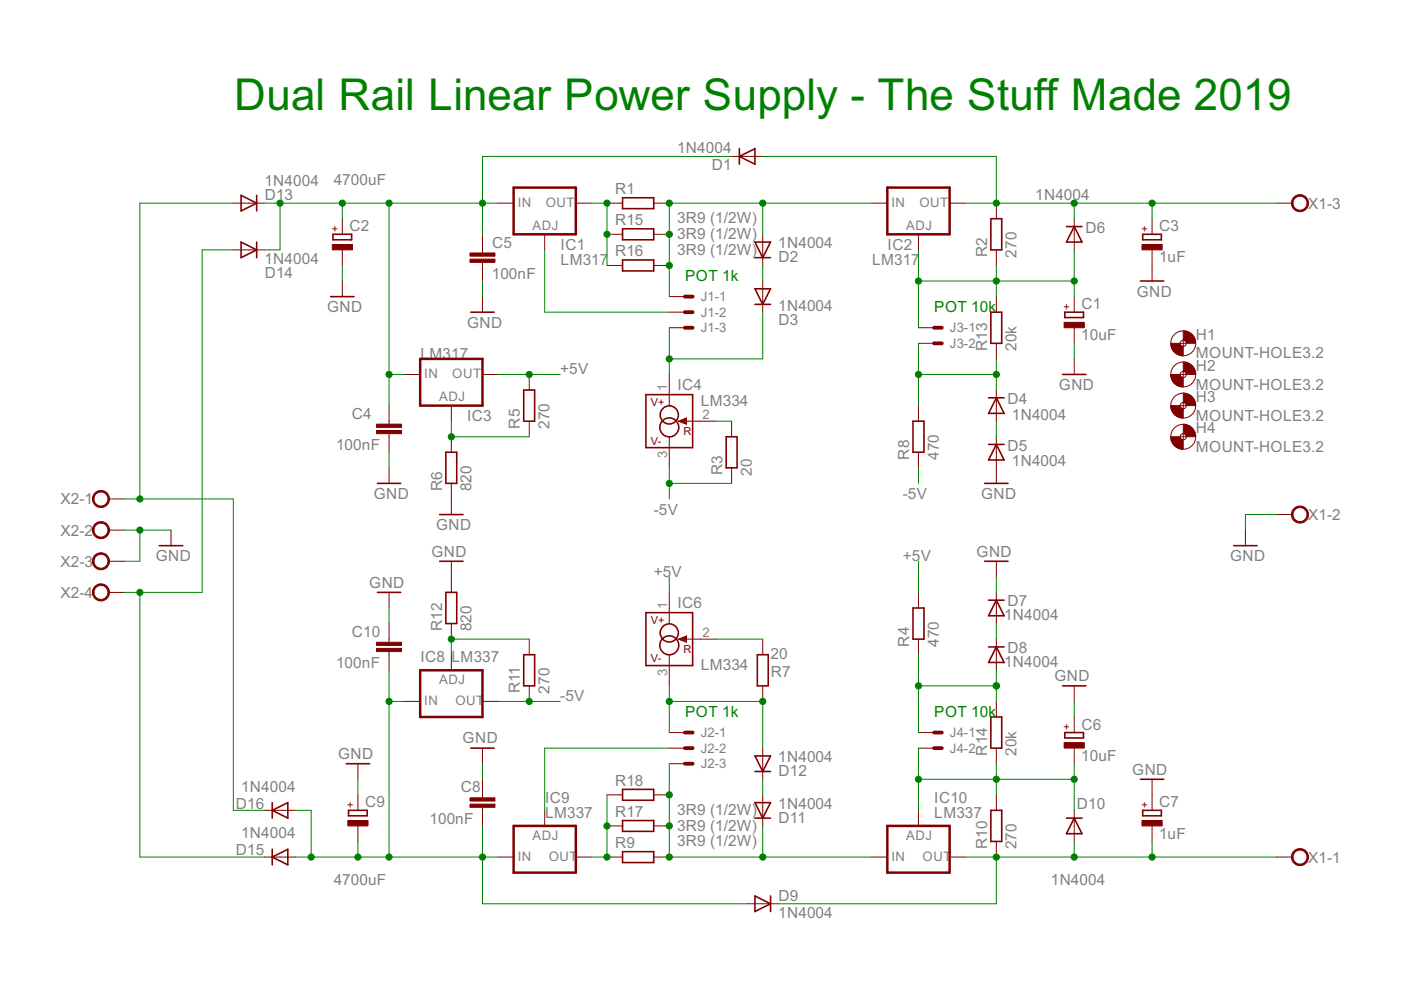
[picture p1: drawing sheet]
<svg xmlns="http://www.w3.org/2000/svg" width="297mm" height="210mm" viewBox="0 0 297 210" stroke-linecap="round" stroke-linejoin="round" font-family="sans-serif">
<path d="M108.9 39.8h13.2v9.9h-13.2zM188.1 39.8h13.2v9.9h-13.2zM89.1 76.1h13.2v9.9h-13.2zM89.1 142.1h13.2v9.9h-13.2zM108.9 175.1h13.2v9.9h-13.2zM188.1 175.1h13.2v9.9h-13.2z" fill="none" stroke="#800000" stroke-width=".53"/>
<g fill="none" stroke="#800000" stroke-width=".21">
<path d="M155.1 33.2h6.6M49.5 43.1h6.6M49.5 53h6.6M72.6 46.4v3.3M72.6 53v3.3M72.6 59.6v3.3M102.3 49.7v3.9M102.3 55.6v4M105.6 43.1h3.3M115.5 49.7v3.3M122.1 43.1h3.3M128.7 43.1h3.3"/>
<path d="M128.7 49.7h3.3M128.7 56.3h3.3M138.6 43.1h3.3M138.6 49.7h3.3M138.6 56.3h3.3M161.7 49.7v6.6M161.7 59.6v6.6M184.8 43.1h3.3M194.7 49.7v3.3M201.3 43.1h3.3M211.2 43.1v3.3M211.2 53v3.3"/>
<path d="M227.8 46.4v6.6M244.3 46.4v3.3M244.3 53v6.6M270.7 43.1h3.3M85.8 79.4h3.3M102.3 79.4h3.3M102.3 62.9v3.3M112.2 79.4v3.3M141.9 79.4v6.6M141.9 62.9h3.3M141.9 66.2h3.3M141.9 69.5h3.3"/>
<path d="M194.7 69.5h3.3M194.7 72.8h3.3M211.2 62.9v3.3M211.2 72.8v3.3M227.8 62.9v3.3M227.8 69.5v3.3M227.8 76.1v3.3M250.2 79.4h1.3M250.2 72.8h1.3M250.9 72.1v1.3M250.9 78.7v1.4M82.5 86v4"/>
<path d="M82.5 91.9v4M82.5 99.2v3.3M95.7 86v3.3M95.7 92.6v3.3M112.2 89.3v3.3M141.9 92.6v6.6M143.9 89.3h7.9M143.9 89.3l1.6-.7v1.4zM144.3 89.1h1.2M144.3 89.5h1.2M144.7 89h.8M144.7 89.6h.8"/>
<path d="M145.1 88.8h.4M145.1 89.8h.4M155.1 89.3v3.3M155.1 99.2v3.3M194.7 86v3.3M194.7 95.9v3.3M211.2 82.7v6.6M211.2 92.6v9.9M250.2 86h1.3M250.2 92.6h1.3M250.9 85.3v1.4M250.9 91.9v1.4"/>
<path d="M23.1 105.8h3.3M23.1 112.4h3.3M23.1 119h3.3M36.3 112.4v3.3M95.7 102.5v6.6M95.7 119v6.6M211.2 119v3.3M264.1 112.4v3.3M270.7 109.1h3.3M23.1 125.6h3.3M82.5 125.6v3.3M82.5 132.2v4"/>
<path d="M82.5 138.2v3.9M95.7 132.2v3.3M95.7 138.8v3.3M112.2 135.5v3.3M141.9 125.6v6.6M141.9 138.8v6.6M143.9 135.5l1.6-.6v1.3zM144.3 135.4h1.2M144.4 135.7h1.1M144.7 135.2h.8M144.8 135.9h.7M145.1 135h.4"/>
<path d="M145.2 136h.3M145.5 134.9h.1M151.8 135.5h-7.8M161.7 135.5v3.3M194.7 125.6v3.3M194.7 135.5v3.3M211.2 125.6v6.6M211.2 135.5v6.6M85.8 148.7h3.3M102.3 148.7h3.3M102.3 158.6v3.3M112.2 145.4v3.3"/>
<path d="M141.9 155.3h3.3M141.9 158.6h3.3M161.7 145.4v3.3M161.7 158.6v6.6M194.7 155.3h3.3M194.7 158.6h3.3M211.2 148.7v3.3M211.2 158.6v3.3M227.8 145.4v3.3M227.8 152v3.3M227.8 158.6v3.3M56.1 171.8h6.6"/>
<path d="M75.9 161.9v3.3M75.9 168.5v3.3M75.9 175.1v3.3M102.3 165.2v4M102.3 171.2v3.9M115.5 171.8v3.3M128.7 175.1h3.3M128.7 168.5h3.3M138.6 175.1h3.3M138.6 168.5h3.3M141.9 161.9h3.3M161.7 168.5v6.6"/>
<path d="M194.7 171.8v3.3M211.2 168.5v3.3M211.2 178.4v3.3M227.8 171.8v6.6M244.3 165.2v6.6M244.3 175.1v3.3M56.1 181.7h6.6M105.6 181.7h3.3M122.1 181.7h3.3M128.7 181.7h3.3M138.6 181.7h3.3M158.4 191.6h6.6"/>
<path d="M184.8 181.7h3.3M201.3 181.7h3.3M270.7 181.7h3.3"/>
<circle cx="250.9" cy="72.8" r="2.65"/>
<circle cx="250.9" cy="79.4" r="2.65"/>
<circle cx="250.9" cy="72.8" r=".66"/>
<circle cx="250.9" cy="79.4" r=".66"/>
<circle cx="250.9" cy="92.6" r="2.65"/>
<circle cx="250.9" cy="86" r="2.65"/>
<circle cx="250.9" cy="86" r=".66"/>
<circle cx="250.9" cy="92.6" r=".66"/>
</g>
<g fill="none" stroke="#800000" stroke-width=".34">
<path d="M156.8 33.2l3.3-1.7v3.3zM156.8 31.5v3.3M51.1 41.4l3.3 1.7-3.3 1.6zM51.1 51.3l3.3 1.7-3.3 1.6zM54.4 41.4v3.3M54.4 51.3v3.3M70.6 49.7h3.9v1.1h-3.9zM132 41.9h6.6v2.3h-6.6zM132 48.5h6.6v2.3h-6.6zM132 55.1h6.6v2.3h-6.6zM160.1 51.3h3.3l-1.7 3.3zM160.1 54.6h3.3"/>
<path d="M210.1 46.4h2.3v6.6h-2.3zM226.1 48h3.3M227.8 48l1.6 3.3h-3.3zM241.8 59.6h4.9M242.3 49.7h3.9v1.1h-3.9zM70.1 62.9h5M99.8 66.2h5M160.1 61.2h3.3l-1.7 3.3zM160.1 64.5h3.3M210.1 66.2h2.3v6.6h-2.3zM225.3 79.4h4.9M225.8 66.2h3.9v1.1h-3.9z"/>
<path d="M94.5 95.9h2.3v6.6h-2.3zM111 82.7h2.3v6.6h-2.3zM136.9 83.7h10v11.2h-10zM154 92.6h2.3v6.6h-2.3zM193.6 89.3h2.3v6.6h-2.3zM209.6 84.3h3.3M209.6 94.2h3.3M211.2 84.3l1.7 3.4h-3.3zM211.2 94.2l1.7 3.3h-3.3zM33.8 115.7h4.9M80 102.5h5M93.2 109.1h5"/>
<path d="M93.2 119h5M208.8 102.5h4.9M208.8 119h4.9M261.6 115.7h4.9M80 125.6h5M94.5 125.6h2.3v6.6h-2.3zM111 138.8h2.3v6.6h-2.3zM136.9 129.9h10v11.2h-10zM160.6 138.8h2.3v6.6h-2.3zM193.6 128.9h2.3v6.6h-2.3zM209.6 127.3h3.3M209.6 137.2h3.3"/>
<path d="M211.2 127.3l1.7 3.3h-3.3zM211.2 137.2l1.7 3.3h-3.3zM99.8 158.6h5M210.1 152h2.3v6.6h-2.3zM225.3 145.4h4.9M225.8 155.3h3.9v1.2h-3.9zM57.7 170.2v3.3M57.7 171.8l3.3-1.6v3.3zM73.4 161.9h5M73.9 171.8h4v1.2h-4zM132 167.4h6.6v2.3h-6.6zM132 174h6.6v2.3h-6.6z"/>
<path d="M160.1 173.5h3.3M160.1 170.2h3.3l-1.7 3.3zM160.1 160.3h3.3l-1.7 3.3zM160.1 163.6h3.3M210.1 171.8h2.3v6.6h-2.3zM226.1 173.5h3.3M227.8 173.5l1.6 3.3h-3.3zM241.8 165.2h4.9M242.3 171.8h3.9v1.2h-3.9zM57.7 181.7l3.3-1.6v3.3zM57.7 180.1v3.3M132 180.6h6.6v2.3h-6.6z"/>
<path d="M160.1 190l3.3 1.6-3.3 1.7zM163.4 190v3.3"/>
<circle cx="141.9" cy="90.6" r="2.01"/>
<circle cx="141.9" cy="88" r="1.93"/>
<circle cx="141.9" cy="136.8" r="2.01"/>
<circle cx="141.9" cy="134.2" r="1.93"/>
</g>
<path d="M145.2 62.9h1.7M145.2 66.2h1.7M145.2 69.5h1.7M198 69.5h1.7M198 72.8h1.7M145.2 155.3h1.7M145.2 158.6h1.7M198 155.3h1.7M198 158.6h1.7M145.2 161.9h1.7" fill="none" stroke="#800000" stroke-width=".8"/>
<g fill="#800000" stroke="#800000" stroke-width=".21">
<path d="M70.4 51.8h4.3v1.2h-4.3z"/>
<path d="M225.6 68.3h4.3v1.2h-4.3z"/>
<path d="M242.1 51.8h4.3v1.2h-4.3z"/>
<path d="M79.8 91.3h5.3v.6h-5.3z"/>
<path d="M79.8 89.9h5.3v.7h-5.3z"/>
<path d="M99.7 54.9h5.2v.7h-5.2z"/>
<path d="M99.7 53.6h5.2v.7h-5.2z"/>
<path d="M225.6 157.5h4.3v1.1h-4.3z"/>
<path d="M242.1 174h4.3v1.1h-4.3z"/>
<path d="M99.7 170.5h5.2v.7h-5.2z"/>
<path d="M99.7 169.2h5.2v.6h-5.2z"/>
<path d="M73.7 174h4.3v1.1h-4.3z"/>
<path d="M79.8 137.5h5.3v.7h-5.3z"/>
<path d="M79.8 136.2h5.3v.6h-5.3z"/>
</g>
<g fill="#800000" stroke="#800000" stroke-width=".21">
<path d="M274.2 180.6a1.81 1.81 0 0 1 2.9 .1 1.81 1.81 0 0 1-.9 2.7 1.81 1.81 0 0 1-2.4-1.7h.3a1.49 1.49 0 0 1 2.1-1.3 1.49 1.49 0 0 1 .4 2.5 1.49 1.49 0 0 1-2.4-.8l-.1-.4h-.3z" fill-rule="evenodd"/>
<path d="M274.2 108a1.81 1.81 0 0 1 2.9 0 1.81 1.81 0 0 1-.9 2.8 1.81 1.81 0 0 1-2.4-1.7h.3a1.49 1.49 0 0 1 2.1-1.4 1.49 1.49 0 0 1 .4 2.5 1.49 1.49 0 0 1-2.4-.8l-.1-.3h-.3z" fill-rule="evenodd"/>
<path d="M274.2 42a1.81 1.81 0 0 1 2.9 0 1.81 1.81 0 0 1-.9 2.8 1.81 1.81 0 0 1-2.4-1.7h.3a1.49 1.49 0 0 1 2.1-1.4 1.49 1.49 0 0 1 .4 2.5 1.49 1.49 0 0 1-2.4-.8l-.1-.3h-.3z" fill-rule="evenodd"/>
<path d="M20 104.7a1.82 1.82 0 0 1 2.9 .1 1.82 1.82 0 0 1-1 2.8 1.82 1.82 0 0 1-2.3-1.8h.3a1.49 1.49 0 0 1 2.1-1.4 1.49 1.49 0 0 1 .3 2.5 1.49 1.49 0 0 1-2.3-.8l-.1-.3h-.3z" fill-rule="evenodd"/>
<path d="M20 111.3a1.82 1.82 0 0 1 2.9 .1 1.82 1.82 0 0 1-1 2.8 1.82 1.82 0 0 1-2.3-1.8h.3a1.49 1.49 0 0 1 2.1-1.4 1.49 1.49 0 0 1 .3 2.5 1.49 1.49 0 0 1-2.3-.8l-.1-.3h-.3z" fill-rule="evenodd"/>
<path d="M20 117.9a1.82 1.82 0 0 1 2.9 .1 1.82 1.82 0 0 1-1 2.8 1.82 1.82 0 0 1-2.3-1.8h.3a1.49 1.49 0 0 1 2.1-1.4 1.49 1.49 0 0 1 .3 2.5 1.49 1.49 0 0 1-2.3-.8l-.1-.3h-.3z" fill-rule="evenodd"/>
<path d="M20 124.5a1.82 1.82 0 0 1 2.9 .1 1.82 1.82 0 0 1-1 2.8 1.82 1.82 0 0 1-2.3-1.8h.3a1.49 1.49 0 0 1 2.1-1.4 1.49 1.49 0 0 1 .4 2.5 1.49 1.49 0 0 1-2.4-.8l-.1-.3h-.3z" fill-rule="evenodd"/>
<path d="M250.9 70.1a2.62 2.62 0 0 1 2.6 2.7h-2l-.1-.4-.5-.3z" fill-rule="evenodd"/>
<path d="M248.2 72.8h2l.3 .5 .4 .1v2a2.62 2.62 0 0 1-2.7-2.6z" fill-rule="evenodd"/>
<path d="M250.9 76.8a2.62 2.62 0 0 1 2.6 2.6h-2l-.1-.4-.5-.3z" fill-rule="evenodd"/>
<path d="M248.2 79.4h2l.3 .5 .4 .2v1.9a2.58 2.58 0 0 1-2.7-2.6z" fill-rule="evenodd"/>
<path d="M250.9 83.4a2.58 2.58 0 0 1 2.6 2.6h-2l-.1-.4-.5-.3z" fill-rule="evenodd"/>
<path d="M248.2 86h2l.3 .5 .4 .2v1.9a2.58 2.58 0 0 1-2.7-2.6z" fill-rule="evenodd"/>
<path d="M250.9 90a2.58 2.58 0 0 1 2.6 2.6h-2l-.1-.4-.5-.3z" fill-rule="evenodd"/>
<path d="M248.2 92.6h2l.3 .5 .4 .2v1.9a2.58 2.58 0 0 1-2.7-2.6z" fill-rule="evenodd"/>
</g>
<g fill="none" stroke="#008000" stroke-width=".21">
<path d="M155.1 33.2h-52.8v16.5M161.7 33.2h49.5v9.9M49.5 43.1h-19.8v62.7M49.5 53h-6.6v72.6h-16.5M56.1 43.1h49.5M59.4 43.1v9.9h-3.3M72.6 43.1v3.3M72.6 56.3v3.3M82.5 43.1v42.9M102.3 59.6v3.3M115.5 53v13.2h26.4M125.4 43.1h3.3v13.2"/>
<path d="M161.7 43.1v6.6M161.7 56.3v3.3M184.8 43.1h-42.9v19.8M194.7 53v16.5M194.7 59.6h33.1M204.6 43.1h66.1M211.2 56.3v6.6M227.8 43.1v3.3M227.8 53v9.9M244.3 43.1v3.3M82.5 79.4h3.3M105.6 79.4h13.2"/>
<path d="M141.9 69.5v9.9M161.7 66.2v9.9h-19.8M194.7 72.8v13.2M194.7 79.4h16.5M211.2 76.1v6.6M227.8 72.8v3.3M82.5 95.9v3.3M95.7 89.3v3.3h16.5M141.9 99.2v6.6M151.8 89.3h3.3M194.7 99.2v3.3M211.2 89.3v3.3"/>
<path d="M26.4 112.4h9.9M26.4 105.8h23.1v66h6.6M29.7 112.4v6.6h-3.3M141.9 102.5h13.2M194.7 119v6.6M270.7 109.1h-6.6v3.3M29.7 125.6v56.1h26.4M82.5 128.9v3.3M112.2 135.5h-16.5v3.3M141.9 122.3v3.3M151.8 135.5h9.9M194.7 138.8v16.5"/>
<path d="M211.2 122.3v3.3M211.2 132.2v3.3M82.5 148.7h3.3M82.5 142.1v39.6M105.6 148.7h13.2M141.9 145.4v9.9M141.9 148.7h19.8v9.9M141.9 158.6h-26.4v13.2M194.7 158.6v13.2M194.7 145.4h16.5M211.2 142.1v6.6M227.8 148.7v3.3"/>
<path d="M62.7 171.8h3.3v9.9M75.9 165.2v3.3M75.9 178.4v3.3M102.3 161.9v3.3M102.3 175.1v16.5h56.1M128.7 168.5v13.2h-3.3M141.9 161.9v19.8h42.9M161.7 165.2v3.3M161.7 175.1v6.6M194.7 165.2h33.1M211.2 161.9v6.6M227.8 161.9v9.9"/>
<path d="M227.8 178.4v3.3M244.3 178.4v3.3M62.7 181.7h42.9M204.6 181.7h66.1M211.2 181.7v9.9h-46.2"/>
</g>
<g fill="#008000" stroke="#008000" stroke-width=".21">
<circle cx="141.9" cy="102.5" r=".66"/>
<circle cx="112.2" cy="148.7" r=".66"/>
<circle cx="141.9" cy="43.1" r=".66"/>
<circle cx="161.7" cy="43.1" r=".66"/>
<circle cx="141.9" cy="49.7" r=".66"/>
<circle cx="141.9" cy="56.3" r=".66"/>
<circle cx="141.9" cy="76.1" r=".66"/>
<circle cx="102.3" cy="43.1" r=".66"/>
<circle cx="82.5" cy="43.1" r=".66"/>
<circle cx="82.5" cy="79.4" r=".66"/>
<circle cx="59.4" cy="43.1" r=".66"/>
<circle cx="72.6" cy="43.1" r=".66"/>
<circle cx="211.2" cy="43.1" r=".66"/>
<circle cx="227.8" cy="43.1" r=".66"/>
<circle cx="244.3" cy="43.1" r=".66"/>
<circle cx="211.2" cy="59.6" r=".66"/>
<circle cx="227.8" cy="59.6" r=".66"/>
<circle cx="194.7" cy="59.6" r=".66"/>
<circle cx="29.7" cy="112.4" r=".66"/>
<circle cx="194.7" cy="79.4" r=".66"/>
<circle cx="211.2" cy="79.4" r=".66"/>
<circle cx="95.7" cy="92.6" r=".66"/>
<circle cx="112.2" cy="79.4" r=".66"/>
<circle cx="141.9" cy="148.7" r=".66"/>
<circle cx="161.7" cy="148.7" r=".66"/>
<circle cx="141.9" cy="181.7" r=".66"/>
<circle cx="161.7" cy="181.7" r=".66"/>
<circle cx="141.9" cy="175.1" r=".66"/>
<circle cx="141.9" cy="168.5" r=".66"/>
<circle cx="194.7" cy="165.2" r=".66"/>
<circle cx="211.2" cy="165.2" r=".66"/>
<circle cx="227.8" cy="165.2" r=".66"/>
<circle cx="102.3" cy="181.7" r=".66"/>
<circle cx="82.5" cy="181.7" r=".66"/>
<circle cx="82.5" cy="148.7" r=".66"/>
<circle cx="66" cy="181.7" r=".66"/>
<circle cx="75.9" cy="181.7" r=".66"/>
<circle cx="244.3" cy="181.7" r=".66"/>
<circle cx="211.2" cy="181.7" r=".66"/>
<circle cx="227.8" cy="181.7" r=".66"/>
<circle cx="95.7" cy="135.5" r=".66"/>
<circle cx="194.7" cy="145.4" r=".66"/>
<circle cx="211.2" cy="145.4" r=".66"/>
<circle cx="29.7" cy="105.8" r=".66"/>
<circle cx="29.7" cy="125.6" r=".66"/>
<circle cx="128.7" cy="49.7" r=".66"/>
<circle cx="128.7" cy="43.1" r=".66"/>
<circle cx="128.7" cy="175.1" r=".66"/>
<circle cx="128.7" cy="181.7" r=".66"/>
</g>
<text font-size="10.4" fill="#008000" x="49.6" y="23.3">Dual Rail Linear Power Supply - The Stuff Made 2019</text>
<g font-size="3.6" fill="#808080">
<text x="143.6" y="32.5">1N4004</text>
<text x="56.1" y="39.5">1N4004</text>
<text x="70.8" y="39.1">4700uF</text>
<text x="130.4" y="41.1">R1</text>
<text x="150.9" y="36.1">D1</text>
<text x="56.1" y="42.5">D13</text>
<text x="130.4" y="47.7">R15</text>
<text x="143.6" y="47.4">3R9 (1/2W)</text>
<text x="219.5" y="42.4">1N4004</text>
<text x="277.3" y="44.2">X1-3</text>
<text x="74.1" y="49.1">C2</text>
<text x="104.3" y="52.5">C5</text>
<text x="118.9" y="53">IC1</text>
<text x="143.6" y="50.7">3R9 (1/2W)</text>
<text x="143.6" y="54">3R9 (1/2W)</text>
<text x="165" y="52.7">1N4004</text>
<text x="188.2" y="53">IC2</text>
<text x="230.1" y="49.3">D6</text>
<text x="245.8" y="49.1">C3</text>
<text x="56.1" y="56">1N4004</text>
<text x="56.1" y="59">D14</text>
<text x="104.3" y="59.1">100nF</text>
<text x="118.9" y="56.3">LM317</text>
<text x="130.4" y="54.3">R16</text>
<text x="165.1" y="55.7">D2</text>
<text x="184.9" y="56.3">LM317</text>
<text x="209.3" y="54.6" transform="rotate(-90 209.3 54.6)">R2</text>
<text x="215.5" y="54.6" transform="rotate(-90 215.5 54.6)">270</text>
<text x="245.7" y="55.7">1uF</text>
<text x="165" y="65.9">1N4004</text>
<text x="229.3" y="65.6">C1</text>
<text x="241" y="62.9">GND</text>
<text x="69.3" y="66.2">GND</text>
<text x="99" y="69.5">GND</text>
<text x="165.1" y="68.9">D3</text>
<text x="89.1" y="76.1">LM317</text>
<text x="209.3" y="74.4" transform="rotate(-90 209.3 74.4)">R13</text>
<text x="215.5" y="74.4" transform="rotate(-90 215.5 74.4)">20k</text>
<text x="229.2" y="72.2">10uF</text>
<text x="253.6" y="76">MOUNT-HOLE3.2</text>
<text x="253.6" y="72">H1</text>
<text x="118.8" y="79.4">+5V</text>
<text x="143.6" y="82.7">IC4</text>
<text x="224.5" y="82.7">GND</text>
<text x="253.6" y="82.6">MOUNT-HOLE3.2</text>
<text x="253.6" y="78.6">H2</text>
<text x="74.6" y="88.8">C4</text>
<text x="99" y="89.3">IC3</text>
<text x="148.6" y="86">LM334</text>
<text x="213.6" y="85.6">D4</text>
<text x="214.5" y="89">1N4004</text>
<text x="253.6" y="89.2">MOUNT-HOLE3.2</text>
<text x="253.6" y="85.2">H3</text>
<text x="71.3" y="95.4">100nF</text>
<text x="110.2" y="90.9" transform="rotate(-90 110.2 90.9)">R5</text>
<text x="116.5" y="90.9" transform="rotate(-90 116.5 90.9)">270</text>
<text x="213.6" y="95.5">D5</text>
<text x="253.6" y="95.8">MOUNT-HOLE3.2</text>
<text x="253.6" y="91.8">H4</text>
<text x="153.2" y="100.8" transform="rotate(-90 153.2 100.8)">R3</text>
<text x="159.4" y="100.8" transform="rotate(-90 159.4 100.8)">20</text>
<text x="192.8" y="97.5" transform="rotate(-90 192.8 97.5)">R8</text>
<text x="199" y="97.5" transform="rotate(-90 199 97.5)">470</text>
<text x="214.5" y="98.9">1N4004</text>
<text x="12.8" y="107">X2-1</text>
<text x="79.2" y="105.8">GND</text>
<text x="93.7" y="104.1" transform="rotate(-90 93.7 104.1)">R6</text>
<text x="100" y="104.1" transform="rotate(-90 100 104.1)">820</text>
<text x="191.4" y="105.8">-5V</text>
<text x="208" y="105.8">GND</text>
<text x="12.8" y="113.6">X2-2</text>
<text x="92.4" y="112.4">GND</text>
<text x="138.6" y="109.1">-5V</text>
<text x="277.3" y="110.3">X1-2</text>
<text x="33" y="119">GND</text>
<text x="91.5" y="118">GND</text>
<text x="191.4" y="119">+5</text>
<text x="195.2" y="119">V</text>
<text x="207" y="118">GND</text>
<text x="260.8" y="119">GND</text>
<text x="12.8" y="120.2">X2-3</text>
<text x="78.3" y="124.6">GND</text>
<text x="138.6" y="122.3">+5</text>
<text x="142.4" y="122.3">V</text>
<text x="12.8" y="126.8">X2-4</text>
<text x="143.6" y="128.9">IC6</text>
<text x="212.9" y="131.5">1N4004</text>
<text x="213.6" y="128.5">D7</text>
<text x="74.6" y="135">C10</text>
<text x="93.7" y="133.8" transform="rotate(-90 93.7 133.8)">R12</text>
<text x="100" y="133.9" transform="rotate(-90 100 133.9)">820</text>
<text x="192.8" y="137.1" transform="rotate(-90 192.8 137.1)">R4</text>
<text x="199" y="137.2" transform="rotate(-90 199 137.2)">470</text>
<text x="71.3" y="141.6">100nF</text>
<text x="89.1" y="140.5">IC8</text>
<text x="95.7" y="140.5">LM337</text>
<text x="148.6" y="142.1">LM334</text>
<text x="163.4" y="139.8">20</text>
<text x="163.4" y="143.5">R7</text>
<text x="212.9" y="141.4">1N4004</text>
<text x="213.6" y="138.4">D8</text>
<text x="110.2" y="147" transform="rotate(-90 110.2 147)">R11</text>
<text x="116.5" y="147.1" transform="rotate(-90 116.5 147.1)">270</text>
<text x="118.8" y="148.7">-5V</text>
<text x="223.5" y="144.4">GND</text>
<text x="229.3" y="154.7">C6</text>
<text x="71.7" y="160.9">GND</text>
<text x="98.1" y="157.6">GND</text>
<text x="165" y="161.6">1N4004</text>
<text x="209.3" y="160.2" transform="rotate(-90 209.3 160.2)">R14</text>
<text x="215.5" y="160.3" transform="rotate(-90 215.5 160.3)">20k</text>
<text x="229.2" y="161.3">10uF</text>
<text x="51.1" y="167.8">1N4004</text>
<text x="130.4" y="166.6">R18</text>
<text x="165.1" y="164.6">D12</text>
<text x="240.1" y="164.2">GND</text>
<text x="50" y="171.5">D16</text>
<text x="77.4" y="171.2">C9</text>
<text x="97.7" y="168">C8</text>
<text x="115.6" y="173.5">LM337</text>
<text x="115.6" y="170.2">I</text>
<text x="116.6" y="170.2">C9</text>
<text x="130.4" y="173.2">R17</text>
<text x="143.6" y="172.8">3R9 (1/2W)</text>
<text x="165" y="171.5">1N4004</text>
<text x="198.1" y="173.5">LM337</text>
<text x="198.1" y="170.2">IC10</text>
<text x="228.3" y="171.5">D10</text>
<text x="245.8" y="171.2">C7</text>
<text x="51.1" y="177.7">1N4004</text>
<text x="91.1" y="174.6">100nF</text>
<text x="130.4" y="179.8">R9</text>
<text x="143.6" y="179.4">3R9 (1/2W)</text>
<text x="143.6" y="176.1">3R9 (1/2W)</text>
<text x="165.1" y="174.5">D11</text>
<text x="245.7" y="177.8">1uF</text>
<text x="50" y="181.4">D15</text>
<text x="209.3" y="180" transform="rotate(-90 209.3 180)">R10</text>
<text x="215.5" y="180.1" transform="rotate(-90 215.5 180.1)">270</text>
<text x="277.3" y="182.9">X1-1</text>
<text x="70.8" y="187.7">4700uF</text>
<text x="165.1" y="191">D9</text>
<text x="222.8" y="187.6">1N4004</text>
<text x="165" y="194.6">1N4004</text>
</g>
<g font-size="3.6" fill="#008000">
<text x="145.3" y="59.6">POT 1k</text>
<text x="198.1" y="66.2">POT 10k</text>
<text x="145.3" y="152">POT 1k</text>
<text x="198.1" y="152">POT 10k</text>
</g>
<g font-size="3.1" fill="#808080">
<text x="109.8" y="43.9">IN</text>
<text x="115.7" y="43.9">OUT</text>
<text x="189" y="43.9">IN</text>
<text x="194.9" y="43.9">OUT</text>
<text x="112.9" y="48.7">ADJ</text>
<text x="192.1" y="48.7">ADJ</text>
<text x="148.6" y="63.9">J1-1</text>
<text x="148.6" y="67.2">J1-2</text>
<text x="148.6" y="70.5">J1-3</text>
<text x="201.4" y="70.5">J3-1</text>
<text x="201.4" y="73.8">J3-2</text>
<text x="90" y="80.2">IN</text>
<text x="95.9" y="80.2">OUT</text>
<text x="141.4" y="83" transform="rotate(-90 141.4 83)">1</text>
<text x="93.1" y="85">ADJ</text>
<text x="149" y="88.8">2</text>
<text x="141.4" y="97.2" transform="rotate(-90 141.4 97.2)">3</text>
<text x="141.4" y="129.2" transform="rotate(-90 141.4 129.2)">1</text>
<text x="149" y="135">2</text>
<text x="141.4" y="143.4" transform="rotate(-90 141.4 143.4)">3</text>
<text x="90" y="149.5">IN</text>
<text x="93.1" y="145.1">ADJ</text>
<text x="96.6" y="149.5">OUT</text>
<text x="148.6" y="156.3">J2-1</text>
<text x="148.6" y="159.6">J2-2</text>
<text x="201.4" y="156.3">J4-1</text>
<text x="201.4" y="159.6">J4-2</text>
<text x="148.6" y="162.9">J2-3</text>
<text x="112.9" y="178.1">ADJ</text>
<text x="192.1" y="178.1">ADJ</text>
<text x="109.8" y="182.5">IN</text>
<text x="116.4" y="182.5">OUT</text>
<text x="189" y="182.5">IN</text>
<text x="195.6" y="182.5">OUT</text>
</g>
<g font-size="2.6" fill="#800000">
<text x="71.8" y="49.2" transform="rotate(-90 71.8 49.2)">+</text>
<text x="243.5" y="49.2" transform="rotate(-90 243.5 49.2)">+</text>
<text x="227" y="65.7" transform="rotate(-90 227 65.7)">+</text>
<text x="138" y="86">V+</text>
<text x="138" y="94.2">V-</text>
<text x="144.9" y="92.3">R</text>
<text x="138" y="132.2">V+</text>
<text x="138" y="140.5">V-</text>
<text x="144.9" y="138.5">R</text>
<text x="227" y="154.8" transform="rotate(-90 227 154.8)">+</text>
<text x="75.1" y="171.3" transform="rotate(-90 75.1 171.3)">+</text>
<text x="243.5" y="171.3" transform="rotate(-90 243.5 171.3)">+</text>
</g>
</svg>
